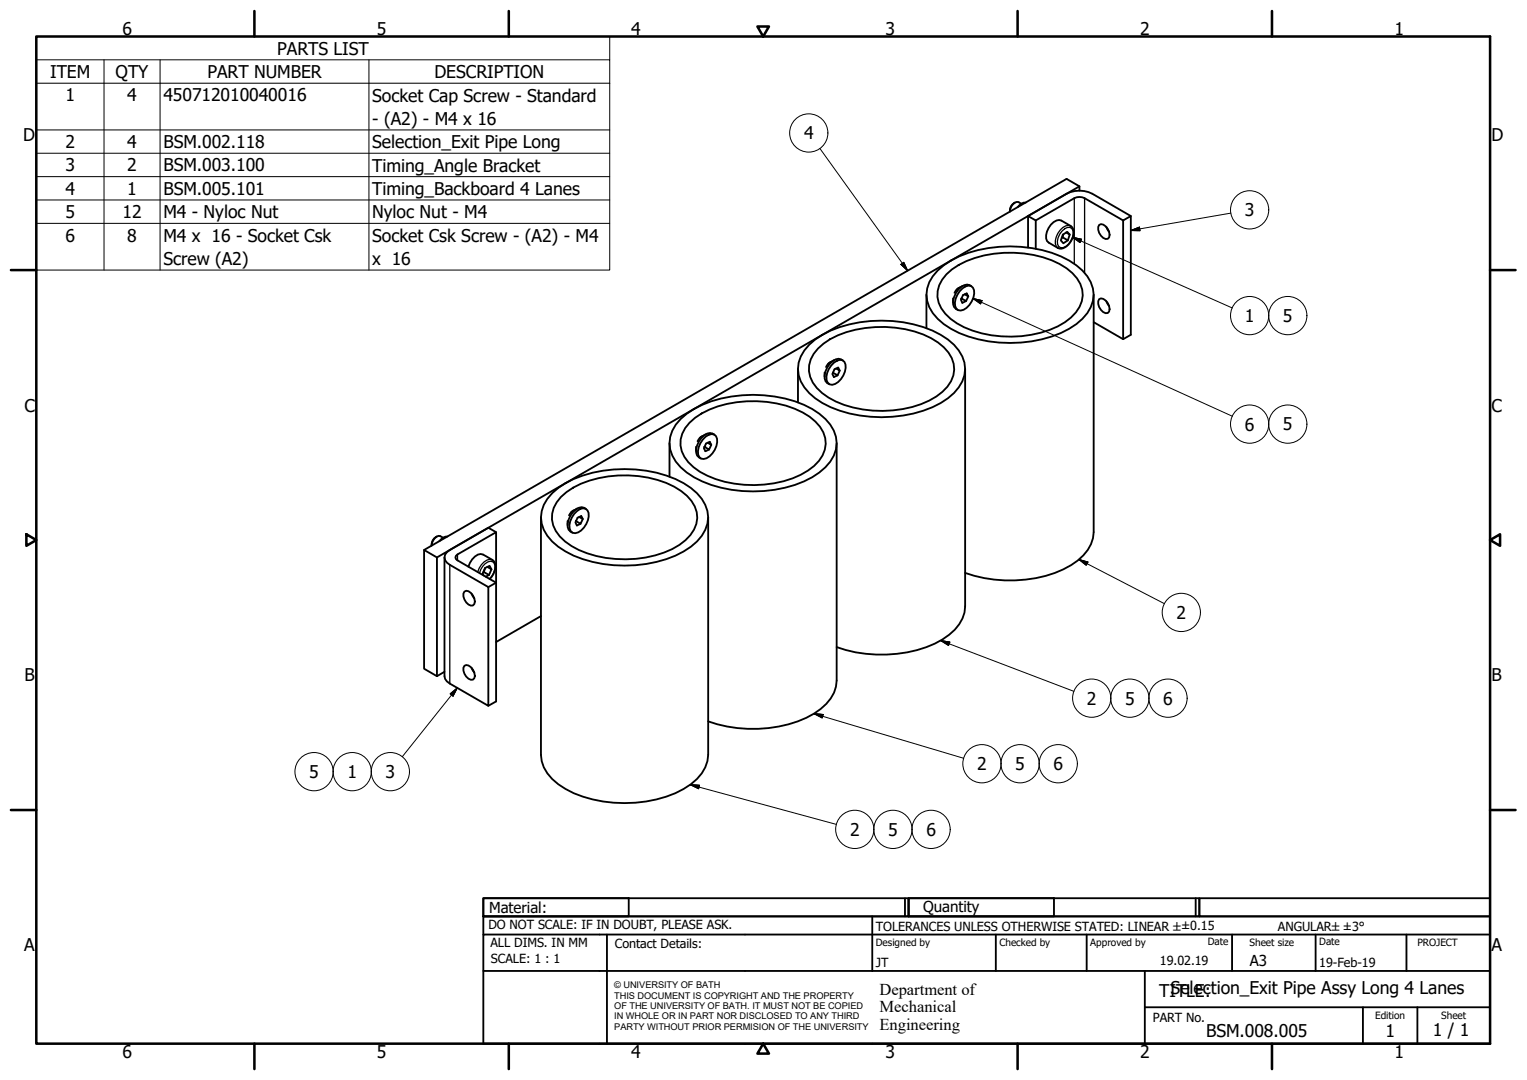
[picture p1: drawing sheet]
<svg xmlns="http://www.w3.org/2000/svg" width="420mm" height="297mm" viewBox="0 0 420 297" stroke-linecap="round" stroke-linejoin="round" font-family="sans-serif">
<!-- layer: Visible (ISO) -->
<g fill="none" stroke="#000" stroke-width=".51">
<path d="M279.3 55.7a2.45 2.45 0 0 0-1.4 2.5M281 56a1.61 1.61 0 0 0-2.7 .8l-.4 1.4M282.2 55.7a2.7 2.7 0 0 0-2.2 1.3M282.9 59.4v8.7M297 52.4v-1.1l-3.5-2.1-176.8 102.1 3.5 2v32.7M297 51.3l-176.8 102M311.1 59.4l-2.1 1.2-10.6-6.1a3.1 3.1 0 0 0-2.8 0l-10.6 6.1-2.1-1.2 10.6-6.1a7.8 7.8 0 0 1 7 0l10.6 6.1v32.7l-2.1 1.2-8.1-4.7M258 74.4a26.5 26.5 0 0 1 16.9-6.5 32.5 32.5 0 0 1 21.3 5.1 9.7 9.7 0 0 1 4.5 9.8 12.1 12.1 0 0 1-6.5 7.6 35.9 35.9 0 0 1-32.5 0 11.5 11.5 0 0 1-6.8-9.3 9.4 9.4 0 0 1 3.1-6.7zM260.4 75.4a23.5 23.5 0 0 1 15.8-5.9 29 29 0 0 1 17.3 4.3 8.4 8.4 0 0 1 4.2 9.1 13.3 13.3 0 0 1-8.9 7.8 31.5 31.5 0 0 1-25.5-1.8 10.5 10.5 0 0 1-5.4-7.3 7.9 7.9 0 0 1 2.5-6.2zM264.2 79a2.77 2.77 0 0 0-1.6 1.5M264.9 78.6l-1.7 1.1M267.3 78.7a2.08 2.08 0 0 0-2.8 .2 5.1 5.1 0 0 0-2 5.6l1 .7"/>
<path d="M285 60.6v7.8M289.2 61.8a2.52 2.52 0 0 1 2.8-1.1l2.6 1.4a3.1 3.1 0 0 1 .1 4.2 3.1 3.1 0 0 1-3.6 1.9l-2.6-1.5a2.5 2.5 0 0 1-.4-3zM292.4 65.3l-.3 .1M292.4 65.3l1.4 .8M292.4 64.6l1.2-.8 .7 .7-.5 1.6-1.2 .8-.7-.8zM292.5 64.5l-.1 .8M293.3 64l1 .5M302.4 61.9a1.73 1.73 0 0 1 2.4 1.1 2.03 2.03 0 0 1 0 2.7 2.71 2.71 0 0 1-2.4-3.8zM304.4 62.4l.8 1.3M309 60.6v32.7M222.7 94.8a25.3 25.3 0 0 1 13.9-6.2 35.4 35.4 0 0 1 22.2 3.5 11.5 11.5 0 0 1 6.8 9.4 11.6 11.6 0 0 1-6.8 9.4 35.9 35.9 0 0 1-32.5 0 11.6 11.6 0 0 1-6.7-9.4 9.5 9.5 0 0 1 3.1-6.7zM225.1 95.9a22 22 0 0 1 13-5.7 29.3 29.3 0 0 1 20 4 8.5 8.5 0 0 1 4.2 9.1 13.4 13.4 0 0 1-8.9 7.9 31.4 31.4 0 0 1-25.5-1.9 10.4 10.4 0 0 1-5.3-7.2 7.9 7.9 0 0 1 2.5-6.2z"/>
<path d="M228.8 99.5a2.64 2.64 0 0 0-1.5 1.5M229.5 99.7a1.76 1.76 0 0 1 1.7-.7 1.76 1.76 0 0 1 1.4 1.3 5.3 5.3 0 0 1-3.6 5.5 1.72 1.72 0 0 1-1.6-2.2 6 6 0 0 1 2.1-3.9zM229.5 99l-1.6 1.1M231.9 99.1a2.03 2.03 0 0 0-2.8 .2 5.1 5.1 0 0 0-1.9 5.6l1 .8M254.9 81.1v9.2M262.2 82v1.2M264.1 80.1a2.94 2.94 0 0 1 3.1-1.4 2.46 2.46 0 0 1 .6 3.1 5.2 5.2 0 0 1-3.5 3.6 1.69 1.69 0 0 1-1.6-2.2l.3-1zM264.6 82v.1M265.4 80.9l1 .6-.4-.8-1 .5-.6 1.3 .4 .8 1-.5M266.4 81.5l-.6 1.3-1.2-.7M300.9 81.1v65.3a11.3 11.3 0 0 1-6.2 9.1 36 36 0 0 1-29.1 2.1M302.4 82.3a1.77 1.77 0 0 1 2.4 1.1 2.02 2.02 0 0 1 0 2.7 2.71 2.71 0 0 1-2.4-3.8z"/>
<path d="M304.4 82.9l.8 1.2M187.3 115.2a26.7 26.7 0 0 1 16.9-6.5 32.5 32.5 0 0 1 21.2 5.1 9.6 9.6 0 0 1 4.6 9.8 14.2 14.2 0 0 1-8.8 8.8 36.4 36.4 0 0 1-30.3-1.1 13.1 13.1 0 0 1-6.5-7.7 8.7 8.7 0 0 1 2.9-8.4zM189.7 116.3a23.5 23.5 0 0 1 15.8-5.9 29.1 29.1 0 0 1 17.3 4.2 9.4 9.4 0 0 1 4.4 7.5 9.2 9.2 0 0 1-4.9 7.3 30.5 30.5 0 0 1-22.9 3.1 17.4 17.4 0 0 1-11.1-6.9 7.4 7.4 0 0 1 1.4-9.3zM193.4 119.9a2.65 2.65 0 0 0-1.5 1.5M194.2 119.5l-1.7 1M196.6 119.6a2.08 2.08 0 0 0-2.8 .1 5.1 5.1 0 0 0-2 5.6l1 .8M219.6 101.5v9.2M226.9 102.5v1.1M229.2 102.5h.1M230.1 101.4l1 .5-.5-.8-1 .5-.6 1.3 .4 .8 1.1-.5M231.1 101.9l-.6 1.3-1.3-.7M265.6 101.5v65.3a11.2 11.2 0 0 1-6.3 9.1 36.1 36.1 0 0 1-29.1 2.1"/>
<path d="M151.9 135.6a26.5 26.5 0 0 1 16.9-6.5 32.5 32.5 0 0 1 21.3 5.1 9.7 9.7 0 0 1 4.5 9.8 12.1 12.1 0 0 1-6.5 7.7 35.9 35.9 0 0 1-32.5 0 11.5 11.5 0 0 1-6.8-9.4 9.5 9.5 0 0 1 3.1-6.7zM154.3 136.7a22.4 22.4 0 0 1 13-5.7 29.4 29.4 0 0 1 20.1 4 8.4 8.4 0 0 1 4.2 9.1 13.3 13.3 0 0 1-8.8 7.9 31.5 31.5 0 0 1-25.6-1.8 10.4 10.4 0 0 1-5.3-7.3 7.9 7.9 0 0 1 2.4-6.2zM158.8 139.9l-1.7 1M161.2 140a2.08 2.08 0 0 0-2.8 .1 5.1 5.1 0 0 0-1.9 5.6l1 .8M184.2 121.9v9.2M191.5 122.9v1.2M194.1 120.1a1.79 1.79 0 0 1 1.8-.7 1.79 1.79 0 0 1 1.4 1.3 5.3 5.3 0 0 1-3.7 5.5 1.66 1.66 0 0 1-1.6-2.2 6 6 0 0 1 2.1-3.9zM194.7 121.8l1 .6-.4-.9-1 .5-.6 1.3 .4 .8 1-.5M195.7 122.4l-.6 1.2-1.2-.7M230.2 121.9v65.3a11.2 11.2 0 0 1-6.2 9.1 36 36 0 0 1-29.1 2.1M116.7 151.3v32.6l3.5 2.1M120.2 147.6a2.48 2.48 0 0 0-1.4 2.4"/>
<path d="M121.9 147.9l-.7-.4a2.03 2.03 0 0 0-2.3 1.9l-.1 .7M123.1 147.6a2.73 2.73 0 0 0-2.2 1.3M128.9 155.9a4.8 4.8 0 0 1 3.4-3.5l.6 .1 2.6 1.5a2.98 2.98 0 0 1 .2 3.9l-.9 1.3M133.1 158.3l-.3-.5 .7-1.6 1.2-.6 .5 1-.6 1.5-1 .5M133.1 157.3l-.1 .1M133.1 157.3l1.5 .8M133.5 156.2l-.4 1.1M134.1 155.9l1.1 .7M136.5 146.4l-2.1-1.3-10.6 6.2a2.16 2.16 0 0 0-1.5 2 2.16 2.16 0 0 0 1.5 2l10.6 6.2v32.6l-10.6-6.1-1.3-1.3-.2-.7v-32.7M148.8 142.3v65.3a11.5 11.5 0 0 0 6.8 9.4 35.9 35.9 0 0 0 32.5 0 11.5 11.5 0 0 0 6.8-9.4v-65.3M156.2 143.3v1.2M158 141.3a2.88 2.88 0 0 1 3.1-1.4 2.42 2.42 0 0 1 .7 3.2 5.2 5.2 0 0 1-3.5 3.5 1.69 1.69 0 0 1-1.6-2.2l.2-1z"/>
<path d="M158.1 140.3a2.77 2.77 0 0 0-1.5 1.5M158.5 143.3h.1M159.4 142.2l1 .6-.5-.9-1 .5-.6 1.3 .4 .8 1-.4M160.4 142.8l-.7 1.3-1.2-.8M127.8 162.7a1.7 1.7 0 0 1 2.3 1.1 1.97 1.97 0 0 1 0 2.7 2.69 2.69 0 0 1-2.3-3.8zM129.8 163.3l.7 1.3M134.4 161.5l2.1-1.2v-13.9l-10.6 6.1-.6 .8 .6 .8 10.6 6.2v32.6l-2.1 1.2M148.8 169.4l-12.3 7.2M122.3 184.8l-2.1 1.2M127.8 183.1a1.75 1.75 0 0 1 2.3 1.1 1.96 1.96 0 0 1 0 2.7 2.69 2.69 0 0 1-2.3-3.8zM129.8 183.7l.7 1.3"/>
</g>
<!-- layer: Visible Narrow (ISO) -->
<path d="M295.6 54.5v18M298.4 54.5v20.5M292.2 63.5a1.87 1.87 0 0 1 2.7-.6 4 4 0 0 1-2.4 5.2h-.7a1.94 1.94 0 0 1-.7-2.7zM294.6 62.1a2.54 2.54 0 0 0-2.9 1.2 3.6 3.6 0 0 0-.6 4.9M123.8 155.3v32.7M125.9 152.5v1.6M131.9 157.6a4.3 4.3 0 0 1 3.1-3.2l.6 .1a2.36 2.36 0 0 1 .2 3l-1.1 1.7M135.5 154a2.66 2.66 0 0 0-3 1.3l-1.1 2" fill="none" stroke="#000" stroke-width=".36"/>
<!-- layer: Visible (ISO) -->
<circle cx="193.8" cy="122.9" r=".25" fill="#000"/>
<!-- layer: Symbol (ISO) -->
<g fill="none" stroke="#000" stroke-width=".28">
<path d="M10 16.5v-6.5h157.8v6.5M10 16.5h157.8v6.4M10 16.5v57.8h157.8v-51.4M28.6 16.5v57.8M44 16.5v57.8M101.5 16.5v57.8M10 22.9h157.8M10 35.7h157.8M10 42.1h157.8M10 48.6h157.8M10 55h157.8M225.6 40.8l24.1 33.7"/>
<path d="M338.7 58.6l-27.6 4.8M10 61.4h157.8M247.9 72.7l.8-.6 1 2.4zM295.1 65.3l2.5 .5-.4 .9zM295.1 65.3l43.9 19.4M311.1 63.4l2.4-.9 .2 1zM267.7 82.1l2.5 .6-.4 .9zM267.7 82.1l71.4 32.4M296.9 153.9l2.4 .7-.4 .9zM296.9 153.9l23.5 12.1M258.8 176.2l2.5 .4-.3 .9zM258.8 176.2l36.7 13.9"/>
<path d="M123.9 190.8l1.9-1.6-1.1 2.3zM125.8 189.2l-15.1 18.9M224 196.3l2.5 .2-.3 1zM224 196.3l41.2 12.3M189.9 215.8l2.6 .2-.3 .9zM189.9 215.8l40.2 10.9"/>
<circle cx="222.5" cy="36.6" r="5.3"/>
<circle cx="343.8" cy="57.7" r="5.3"/>
<circle cx="343.8" cy="86.8" r="5.3"/>
<circle cx="354.3" cy="86.8" r="5.3"/>
<circle cx="343.8" cy="116.6" r="5.3"/>
<circle cx="354.3" cy="116.6" r="5.3"/>
<circle cx="325" cy="168.4" r="5.3"/>
<circle cx="300.4" cy="192" r="5.3"/>
<circle cx="310.9" cy="192" r="5.3"/>
<circle cx="321.4" cy="192" r="5.3"/>
<circle cx="86.4" cy="212.2" r="5.3"/>
<circle cx="96.9" cy="212.2" r="5.3"/>
<circle cx="107.4" cy="212.2" r="5.3"/>
<circle cx="270.2" cy="210.1" r="5.3"/>
<circle cx="280.7" cy="210.1" r="5.3"/>
<circle cx="291.2" cy="210.1" r="5.3"/>
<circle cx="235.2" cy="228.1" r="5.3"/>
<circle cx="245.7" cy="228.1" r="5.3"/>
<circle cx="256.2" cy="228.1" r="5.3"/>
</g>
<!-- layer: Border (ISO) -->
<g fill="none" stroke="#000" stroke-width=".7">
<path d="M10 10h400v277h-400zM70 3v7M140 3v7M208.4 7.3h3.2l-1.6 2.7zM280 3v7M350 3v7M3 74.3h7M410 74.3h7M7.3 146.9l2.7 1.6-2.7 1.6zM410 148.5l2.7-1.6v3.2zM3 222.8h7M410 222.8h7"/>
<path d="M70 287v7M140 287v7M210 287l1.6 2.8h-3.2zM280 287v7M350 287v7"/>
</g>
<!-- layer: Title (ISO) -->
<g fill="none" stroke="#000" stroke-width=".51">
<path d="M133 247h40v5h-40zM133 247h117v5h-117zM133 257v-5h277v5M133 257h277v30h-277zM167 257v30M240 252v15M249 247v5M250 247h40v5h-40zM250 247h80v5h-80zM274 257v10M299 257v10M329 247v5"/>
<path d="M330 247h80v5h-80zM339 257v10M362 257v10M387 257v10M133 267h277M315 277h95M315 267v20M375 277v10M390 277v10"/>
</g>
<!-- layer: Symbol (ISO) -->
<g fill="#000" stroke="#000" stroke-width=".28">
<path d="M247.9 72.7l1.8 1.8zM247.9 72.7l.8-.6 1 2.4zM295.1 65.3l2.5 .5zM295.1 65.3l2.5 .5-.4 .9zM311.1 63.4l2.4-.9zM311.1 63.4l2.4-.9 .2 1zM267.7 82.1l2.5 .6zM267.7 82.1l2.5 .6-.4 .9zM296.9 153.9l2.4 .7zM296.9 153.9l2.4 .7-.4 .9zM258.8 176.2l2.5 .4zM258.8 176.2l2.5 .4-.3 .9z"/>
<path d="M125.8 189.2l-1.1 2.3zM123.9 190.8l1.9-1.6-1.1 2.3zM224 196.3l2.5 .2zM224 196.3l2.5 .2-.3 1zM189.9 215.8l2.6 .2zM189.9 215.8l2.6 .2-.3 .9z"/>
</g>
<g font-size="4.8">
<text x="33.7" y="9.6">6</text>
<text x="103.7" y="9.6">5</text>
<text x="173.7" y="9.6">4</text>
<text x="243.7" y="9.6">3</text>
<text x="313.7" y="9.6">2</text>
<text x="383.7" y="9.6">1</text>
<text x="76.3" y="15">PARTS LIST</text>
<text x="13.8" y="21.4">ITEM</text>
<text x="31.8" y="21.5">QTY</text>
<text x="57.1" y="21.4">PART NUMBER</text>
<text x="119.5" y="21.5">DESCRIPTION</text>
<text x="18" y="27.9">1</text>
<text x="35" y="27.8">4</text>
<text x="45" y="27.9">450712010040016</text>
<text x="102.4" y="27.9">Socket Cap Screw - Standard</text>
<text x="102.4" y="34.3">- (A2) - M4 x 16</text>
<text x="6.3" y="38.9">D</text>
<text x="18" y="40.7">2</text>
<text x="35" y="40.7">4</text>
<text x="45" y="40.7">BSM.002.118</text>
<text x="102.4" y="40.8">Selection_Exit Pipe Long</text>
<text x="221.2" y="38.3">4</text>
<text x="410.4" y="38.9">D</text>
<text x="18" y="47.1">3</text>
<text x="35" y="47.1">2</text>
<text x="45" y="47.1">BSM.003.100</text>
<text x="102.4" y="47.2">Timing_Angle Bracket</text>
<text x="18" y="53.5">4</text>
<text x="35" y="53.5">1</text>
<text x="45" y="53.6">BSM.005.101</text>
<text x="102.4" y="53.6">Timing_Backboard 4 Lanes</text>
<text x="18" y="60">5</text>
<text x="33.7" y="60">12</text>
<text x="342.5" y="59.5">3</text>
<text x="45" y="60">M4 - Nyloc Nut</text>
<text x="102.4" y="60">Nyloc Nut - M4</text>
<text x="18" y="66.4">6</text>
<text x="35" y="66.4">8</text>
<text x="45" y="66.5">M4 x 16 - Socket Csk</text>
<text x="102.4" y="66.5">Socket Csk Screw - (A2) - M4</text>
<text x="45" y="72.9">Screw (A2)</text>
<text x="102.4" y="72.9">x 16</text>
<text x="342.5" y="88.6">1</text>
<text x="353" y="88.6">5</text>
<text x="6.7" y="113.2">C</text>
<text x="410.4" y="113.2">C</text>
<text x="342.5" y="118.4">6</text>
<text x="353" y="118.4">5</text>
<text x="323.7" y="170.2">2</text>
<text x="6.8" y="187.4">B</text>
<text x="410.4" y="187.4">B</text>
<text x="299.1" y="193.8">2</text>
<text x="309.6" y="193.8">5</text>
<text x="320.1" y="193.8">6</text>
<text x="85.1" y="214">5</text>
<text x="95.6" y="214">1</text>
<text x="106.1" y="214">3</text>
<text x="268.9" y="211.8">2</text>
<text x="279.4" y="211.8">5</text>
<text x="289.9" y="211.8">6</text>
<text x="233.9" y="229.9">2</text>
<text x="244.4" y="229.9">5</text>
<text x="254.9" y="229.9">6</text>
<text x="6.7" y="261.7">A</text>
<text x="410.4" y="261.7">A</text>
<text x="319" y="274.2">TISTeLlection_Exit Pipe Assy Long 4 Lanes</text>
<text x="328.8" y="274.2">E:</text>
<text x="331.9" y="285.3">BSM.008.005</text>
<text x="381.2" y="285.3">1</text>
<text x="394.2" y="285">1 / 1</text>
<text x="33.7" y="291">6</text>
<text x="103.7" y="290.9">5</text>
<text x="173.7" y="290.9">4</text>
<text x="243.7" y="291">3</text>
<text x="313.7" y="291">2</text>
<text x="383.7" y="290.9">1</text>
</g>
<g font-size="4.6">
<text x="242" y="273.7">Department of</text>
<text x="242" y="278.4">Mechanical</text>
<text x="242" y="283.2">Engineering</text>
</g>
<g font-size="4.1">
<text x="134.6" y="251.1">Material:</text>
<text x="254" y="250.8">Quantity</text>
<text x="343.9" y="265.6">A3</text>
</g>
<g font-size="3.5">
<text x="134.4" y="255.6">DO NOT SCALE: IF IN DOUBT, PLEASE ASK.</text>
<text x="241" y="256">TOLERANCES UNLESS OTHERWISE STATED: LINEAR ±±0.15</text>
<text x="351.6" y="256">ANGULAR±±3°</text>
<text x="134.9" y="260.6">ALL DIMS. IN MM</text>
<text x="169.2" y="260.6">Contact Details:</text>
<text x="135.1" y="264.8">SCALE: 1 : 1</text>
<text x="241" y="266">JT</text>
<text x="319.2" y="265.5">19.02.19</text>
<text x="363" y="266">19-Feb-19</text>
<text x="317.2" y="281.2">PART No.</text>
</g>
<g font-size="2.8">
<text x="241" y="260.1">Designed by</text>
<text x="275" y="260.1">Checked by</text>
<text x="300" y="260.1">Approved by</text>
<text x="332.3" y="260">Date</text>
<text x="343.8" y="260.1">Sheet size</text>
<text x="363" y="260">Date</text>
<text x="390" y="260.1">PROJECT</text>
<text x="378.4" y="280.1">Edition</text>
<text x="396.6" y="280.1">Sheet</text>
</g>
<g font-size="2.5">
<text x="169" y="271.9">© UNIVERSITY OF BATH</text>
<text x="169" y="274.7">THIS DOCUMENT IS COPYRIGHT AND THE PROPERTY</text>
<text x="169" y="277.5">OF THE UNIVERSITY OF BATH. IT MUST NOT BE COPIED</text>
<text x="169" y="280.4">IN WHOLE OR IN PART NOR DISCLOSED TO ANY THIRD</text>
<text x="169" y="283.2">PARTY WITHOUT PRIOR PERMISION OF THE UNIVERSITY</text>
</g>
</svg>
